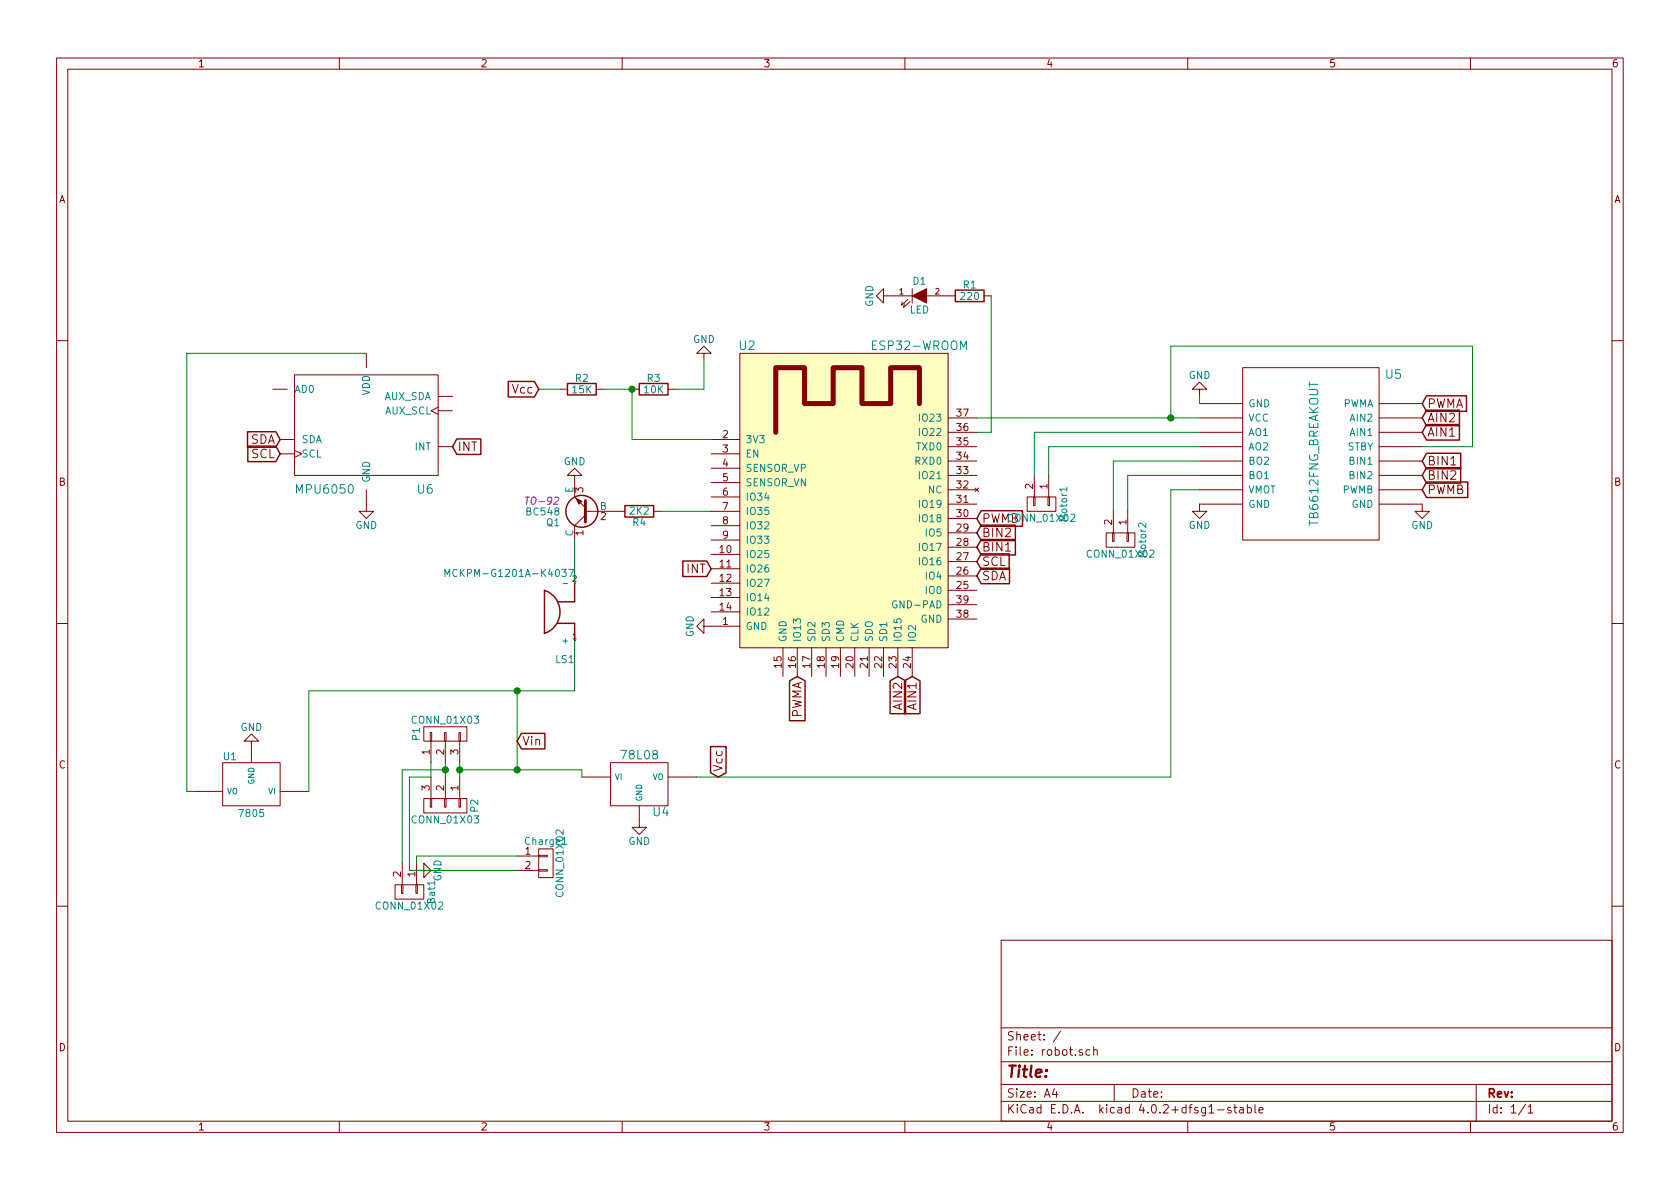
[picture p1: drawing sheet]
<svg xmlns="http://www.w3.org/2000/svg" width="297mm" height="210mm" viewBox="0 0 297 210" stroke-linecap="round" stroke-linejoin="round" font-family="sans-serif">
<g fill="none" stroke="#840000" stroke-width=".18">
<path d="M10 10.3h277v189.9h-277zM12 12.2h273v186.1h-273zM60 10.3v1.9M110 10.3v1.9M160 10.3v1.9M210 10.3v1.9M260 10.3v1.9M156.2 52.3v-1.3l-1.3 1.3 1.3 1.3v-1.3h5.1M160.5 53l-1.1 1 .1-.7M160.9 53.3l-1.1 1.1 .1-.7M161.3 51v2.6M163.8 52.3h5.1"/>
<path d="M174 52.3h1.3M10 60.2h2M48.3 68.8h2.5M49.5 77.7h2.6M52.1 66.3h25.4v17.8h-25.4zM52.1 79.6l1.2 .7-1.2 .6M64.8 62.5v2.5M77.5 72l-1.3 .6 1.3 .7M77.5 79h2.5M77.5 70.1h2.5M77.5 72.6h2.5M99.1 68.8h1.2"/>
<path d="M105.4 68.8h1.3M111.8 68.8h1.2M118.1 68.8h1.3M124.5 62.5h1.2l-1.2-1.3-1.3 1.3h1.3v1.2M125.7 77.7h5.1M130.8 62.5h36.8v52h-36.8zM167.6 79h5.1M167.6 76.4h5.1M167.6 73.9h5.1M212.1 68.8h1.3l-1.3-1.2-1.3 1.2h1.3v1.3M212.1 79h7.6M212.1 76.4h7.6"/>
<path d="M212.1 73.9h7.6M212.1 71.4h7.6M219.7 65h24.1v30.5h-24.1zM243.8 79h7.7M243.8 76.4h7.7M243.8 73.9h7.7M243.8 71.4h7.7M285 60.2h2M49.5 80.3h2.6M64.8 86.6v3.8h1.2l-1.2 1.3-1.3-1.3h1.3M101.6 84.1h1.3l-1.3-1.3-1.3 1.3h1.3v3.8l1.9 1.9M103.5 90.4h7"/>
<path d="M103.5 91.1l-1.9 1.9v2.5M115.6 90.4h1.2M125.7 80.3h5.1M125.7 82.8h5.1M125.7 85.3h5.1M125.7 87.9h5.1M125.7 90.4h5.1M125.7 93h5.1M125.7 95.5h5.1M125.7 98h5.1M167.6 91.7h5.1M167.6 89.1h5.1"/>
<path d="M167.6 86.6h5.1M167.6 84.1h5.1M167.6 81.5h5.1M167.6 99.3h5.1M167.6 96.8h5.1M167.6 94.2h5.1M172.4 86.3l.6 .6M173 86.3l-.6 .6M181.6 87.9h5.1v2.5h-5.1zM182.8 87.9h.2v1.5h-.2zM182.9 84.1v3.8M185.3 87.9h.2v1.5h-.2z"/>
<path d="M185.4 84.1v3.8M195.6 94.2h5.1v2.6h-5.1zM196.7 94.2h.3v1.6h-.3zM196.8 90.4v3.8M199.3 94.2h.2v1.6h-.2zM199.4 90.4v3.8M212.1 86.6h7.6M212.1 84.1h7.6M212.1 81.5h7.6M219.7 89.1h-7.6v1.3h1.3l-1.3 1.3-1.3-1.3h1.3M243.8 89.1h7.7v1.3h1.2l-1.2 1.3-1.3-1.3h1.3M243.8 86.6h7.7"/>
<path d="M243.8 84.1h7.7M243.8 81.5h7.7M10 110.3h2M124.5 110.7v-1.2l-1.3 1.2 1.3 1.3v-1.3h6.3M125.7 100.6h5.1M125.7 103.1h5.1M125.7 105.7h5.1M125.7 108.2h5.1M138.4 114.5v5.1M141 114.5v5.1M143.5 114.5v5.1M146 114.5v5.1"/>
<path d="M148.6 114.5v5.1M151.1 114.5v5.1M153.7 114.5v5.1M156.2 114.5v5.1M158.7 114.5v5.1M161.3 114.5v5.1M167.6 104.4h5.1M167.6 101.8h5.1M167.6 109.5h5.1M167.6 106.9h5.1M285 110.3h2M34.3 139.9h5.1"/>
<path d="M39.4 134.9h10.1v7.6h-10.1zM44.4 131.1h1.3l-1.3-1.3-1.2 1.3h1.2v3.8M49.5 139.9h5.1M74.9 128.5h7.6v2.6h-7.6zM76.1 129.5h.2v1.6h-.2zM76.2 131.1v3.8M76.2 137.4v3.8M78.6 129.5h.3v1.6h-.3zM78.7 131.1v3.8M78.7 137.4v3.8M81.2 129.5h.2v1.6h-.2zM81.3 131.1v3.8"/>
<path d="M81.3 137.4v3.8M102.9 137.4h5M107.9 134.9h10.2v7.6h-10.2zM118.1 137.4h5.1M69.8 156.5h5.1v2.5h-5.1zM71 156.5h.2v1.5h-.2zM71.1 152.6v3.9M73.5 156.5h.3v1.5h-.3zM73.7 153.9h1.2v-1.3l1.3 1.3-1.3 1.3v-1.3M73.7 152.6v3.9M74.9 141.2h7.6v2.6h-7.6zM76.1 141.2h.2v1.5h-.2z"/>
<path d="M78.6 141.2h.3v1.5h-.3zM81.2 141.2h.2v1.5h-.2zM91.4 151.4h3.8M91.4 153.9h3.8M95.2 153.8h1.6v.2h-1.6zM95.2 151.3h1.6v.2h-1.6zM95.2 150.1h2.6v5.1h-2.6zM113 142.5v3.8h1.3l-1.3 1.3-1.2-1.3h1.2M10 160.2h2M177 166.3h108v32h-108zM285 160.2h2M60 198.3v1.9"/>
<path d="M110 198.3v1.9M160 198.3v1.9M177 194.8h108M177 191.8h108M177 187.8h108M177 181.8h108M186.4 192.5l-.3 1h.9M186.8 193v1M187.5 182.3l-1.3 2M192.7 185.7l-.4-.1-.3 .3 .1 .6 .2 .1 .4-.1M193.4 185.7l.2-.1 .4 .1v.9M193.4 185.1v1.5"/>
<path d="M197 191.8v3M210 198.3v1.9M215.3 196.3h1.1M217.6 195.9a.37 .37 0 0 0-.6 .1l.1 .3 .5 .1 .1 .1-.2 .3-.5-.1M218.1 195.8h.6M218.3 195.3v1.3l.4 .2M219.2 195.9h.6v.9M219.8 196.2l-.4 .1-.3 .2 .3 .3 .4-.1M220.5 195.9l.5-.1 .3 .3-.2 .6h-.6M220.5 195.3v1.5M221.9 195.3v1.3l.2 .2M222.6 196.3l.7-.1v-.3l-.5-.1-.2 .2 .1 .7h.6"/>
<path d="M260 198.3v1.9M261 191.8v6.5M269.7 195.2l-1.2 2M270.2 195.8l.4-.5v1.5M270.2 196.8h.8"/>
</g>
<path d="M130.8 62.5h36.8v52h-36.8z" fill="#ffffc2" stroke="#ffffc2" stroke-width=".18"/>
<path d="M162.6 71.4v-6.4h-5.1v6.4h-5.1v-6.4h-5.1v6.4h-5.1v-6.4h-5v11.4" fill="none" stroke="#840000" stroke-width=".89"/>
<path d="M188.6 86.2v.7M78.7 101.9v-1.2l.4 .9 .4-.9v1.2M99.3 100.7h.8l-.4 .5 .4 .1v.5l-.2 .1-.6-.1M99.6 103.2h.7M100.6 100.7h.8l-.5 1.2M158.5 106.3a.59 .59 0 0 0-.7 .6 .59 .59 0 0 0 .7 .5l.1-.4h-.3" fill="none" stroke="#008484" stroke-width=".18"/>
<g fill="none" stroke="#840000" stroke-width=".25">
<path d="M168.9 51.3h5.1v2h-5.1zM43.8 76.3h5l.7 1.4-.7 1.4h-5zM43.8 78.9h5l.7 1.4-.7 1.3h-5zM80.8 77.6h4.2v2.8h-4.2l-.8-1.4zM89.9 67.5h4.6l.7 1.3-.7 1.4h-4.6zM100.3 67.8h5.1v2h-5.1zM113 67.8h5.1v2h-5.1zM252.2 70h7.1v2.7h-7.1l-.7-1.3zM252.2 72.5h5.8v2.8h-5.8l-.7-1.4zM252.2 75.1h5.8v2.7h-5.8l-.7-1.4zM110.5 89.4h5.1v2h-5.1zM120.7 99.2h4.3l.7 1.4-.7 1.3h-4.3z"/>
<path d="M173.5 95.4h6v2.7h-6l-.8-1.3zM173.5 92.9h6v2.7h-6l-.8-1.4zM173.5 90.3h7.3v2.8h-7.3l-.8-1.4zM173.5 97.9h4.9v2.8h-4.9l-.8-1.4zM252.2 80.2h6.1v2.7h-6.1l-.7-1.4zM252.2 82.7h6.1v2.7h-6.1l-.7-1.3zM252.2 85.2h7.3v2.8h-7.3l-.7-1.4zM96.2 104.4a4 4 0 0 1 2.8 3.8 4 4 0 0 1-2.8 3.8M96.3 104.4v7.6M98.6 110.2h3v3.1M101.6 103.1v3.3h-3M173.5 100.5h5v2.7h-5l-.8-1.4z"/>
<path d="M92.2 129.7h4.1v2.7h-4.1l-.8-1.3zM125.6 132h2.8v4.6l-1.4 .8-1.4-.8zM139.6 120.4l1.4-.8 1.3 .8v7.1h-2.7zM157.4 120.4l1.3-.8 1.4 .8v5.8h-2.7zM159.9 120.4l1.4-.8 1.4 .8v5.8h-2.8z"/>
<circle cx="102.9" cy="90.4" r="2.82"/>
</g>
<g fill="none" stroke="#008400" stroke-width=".18">
<path d="M175.3 52.3v24.1h-2.6M64.8 62.5h-31.8v77.4h1.3M95.2 68.8h3.9M106.7 68.8h5.1v8.9h13.9M124.5 63.7v5.1h-5.1M172.7 73.9h39.4M207 73.9v-12.7h53.3v17.8h-8.8M212.1 70.1v1.3M212.1 79h-26.7v5.1M212.1 76.4h-29.2v7.7M101.6 95.5v7.6M116.8 90.4h8.9"/>
<path d="M212.1 86.6h-5.1v50.8h-83.8M212.1 84.1h-12.7v6.3M212.1 81.5h-15.3v8.9M101.6 113.3v8.9h-47v17.7M76.2 134.9v2.5h-3.8v16.5h19M78.7 134.9v2.5M78.7 136.1h-7.6v16.5M81.3 134.9v2.5M81.3 136.1h21.6v1.3M91.4 122.2v13.9M91.4 151.4h-17.7v1.2"/>
</g>
<g fill="#008400" stroke="#008400" stroke-width=".25">
<circle cx="111.8" cy="68.8" r=".51"/>
<circle cx="207" cy="73.9" r=".51"/>
<circle cx="78.7" cy="136.1" r=".51"/>
<circle cx="81.3" cy="136.1" r=".51"/>
<circle cx="91.4" cy="136.1" r=".51"/>
<circle cx="91.4" cy="122.2" r=".51"/>
</g>
<g fill="#840000" stroke="#840000" stroke-width=".18">
<path d="M161.3 52.3l2.5-1.3v2.6z"/>
<path d="M101.9 88.1l1 .5-.5 .5z"/>
</g>
<path d="M103.5 88.5v3.8" fill="none" stroke="#840000" stroke-width=".51"/>
<path d="M92.9 87.9h.7" fill="none" stroke="#840084" stroke-width=".18"/>
<text font-size="2.8" fill="#840000" x="178" y="190.5">Title:</text>
<g font-size="2.1" fill="#008484">
<text x="130.7" y="61.9">U2</text>
<text x="154.6" y="61.9">ESP32-WROOM</text>
<text x="245" y="67">U5</text>
<text x="52.7" y="87.3">MPU6050</text>
<text x="73.8" y="87.3">U6</text>
<text x="173.6" y="92.5">PWMB</text>
<text x="233.1" y="92.9" transform="rotate(-90 233.1 92.9)">TB6612FNG_BREAKOUT</text>
<text x="110" y="134.3">78L08</text>
<text x="115.5" y="144.3">U4</text>
</g>
<g font-size="2.1" fill="#840000">
<text x="90.6" y="69.6">Vcc</text>
<text x="252.4" y="72.1">PWMA</text>
<text x="252.4" y="74.7">AIN2</text>
<text x="252.4" y="77.2">AIN1</text>
<text x="44.1" y="78.5">SDA</text>
<text x="44.4" y="81">SCL</text>
<text x="80.9" y="79.8">INT</text>
<text x="252.4" y="82.3">BIN1</text>
<text x="252.4" y="84.8">BIN2</text>
<text x="252.4" y="87.4">PWMB</text>
<text x="173.6" y="95">BIN2</text>
<text x="121.4" y="101.3">INT</text>
<text x="173.6" y="97.5">BIN1</text>
<text x="173.6" y="100.1">SCL</text>
<text x="173.6" y="102.6">SDA</text>
<text x="159.5" y="125.4" transform="rotate(-90 159.5 125.4)">AIN2</text>
<text x="162.1" y="125.4" transform="rotate(-90 162.1 125.4)">AIN1</text>
<text x="92.4" y="131.8">Vin</text>
<text x="141.7" y="127.3" transform="rotate(-90 141.7 127.3)">PWMA</text>
<text x="127.8" y="136.5" transform="rotate(-90 127.8 136.5)">Vcc</text>
<text x="178" y="184">Sheet: /</text>
<text x="178" y="186.7">File: robot.sch</text>
<text x="178" y="196.9">KiCad E.D.A. kicad 4.0.2+dfsg1-stable</text>
<text x="178" y="194.1">Size: A4</text>
<text x="200" y="194.1">Date:</text>
<text x="263" y="194.1">Rev:</text>
<text x="263" y="196.9">Id: 1/1</text>
</g>
<g font-size="1.8" fill="#840000">
<text x="35" y="11.9">1</text>
<text x="85" y="11.9">2</text>
<text x="135" y="11.9">3</text>
<text x="185" y="11.9">4</text>
<text x="235" y="11.9">5</text>
<text x="285" y="11.9">6</text>
<text x="10.4" y="35.9">A</text>
<text x="285.4" y="35.9">A</text>
<text x="127.8" y="77.5">2</text>
<text x="169.2" y="76.2">36</text>
<text x="169.2" y="73.7">37</text>
<text x="127.8" y="80">3</text>
<text x="127.8" y="82.5">4</text>
<text x="169.2" y="83.8">33</text>
<text x="169.2" y="81.3">34</text>
<text x="169.2" y="78.7">35</text>
<text x="10.4" y="85.9">B</text>
<text x="103.1" y="87.1" transform="rotate(-90 103.1 87.1)">3</text>
<text x="127.8" y="85.1">5</text>
<text x="127.8" y="87.6">6</text>
<text x="169.2" y="88.9">31</text>
<text x="169.2" y="86.4">32</text>
<text x="182.6" y="86.5" transform="rotate(-90 182.6 86.5)">2</text>
<text x="185.2" y="86.5" transform="rotate(-90 185.2 86.5)">1</text>
<text x="285.4" y="85.9">B</text>
<text x="103.1" y="94.7" transform="rotate(-90 103.1 94.7)">1</text>
<text x="106.2" y="91.9">2</text>
<text x="127.8" y="90.2">7</text>
<text x="127.8" y="92.7">8</text>
<text x="127.8" y="95.2">9</text>
<text x="169.2" y="91.4">30</text>
<text x="169.2" y="94">29</text>
<text x="196.6" y="92.8" transform="rotate(-90 196.6 92.8)">2</text>
<text x="199.1" y="92.8" transform="rotate(-90 199.1 92.8)">1</text>
<text x="127.3" y="97.8">10</text>
<text x="127.3" y="100.3">11</text>
<text x="169.2" y="101.6">26</text>
<text x="169.2" y="99.1">27</text>
<text x="169.2" y="96.5">28</text>
<text x="127.3" y="102.9">12</text>
<text x="127.3" y="105.4">13</text>
<text x="127.3" y="107.9">14</text>
<text x="169.2" y="104.1">25</text>
<text x="169.2" y="106.7">39</text>
<text x="127.8" y="110.5">1</text>
<text x="169.2" y="109.2">38</text>
<text x="138.2" y="118.1" transform="rotate(-90 138.2 118.1)">15</text>
<text x="140.7" y="118.1" transform="rotate(-90 140.7 118.1)">16</text>
<text x="143.3" y="118.1" transform="rotate(-90 143.3 118.1)">17</text>
<text x="145.8" y="118.1" transform="rotate(-90 145.8 118.1)">18</text>
<text x="148.3" y="118.1" transform="rotate(-90 148.3 118.1)">19</text>
<text x="150.9" y="118.1" transform="rotate(-90 150.9 118.1)">20</text>
<text x="153.4" y="118.1" transform="rotate(-90 153.4 118.1)">21</text>
<text x="156" y="118.1" transform="rotate(-90 156 118.1)">22</text>
<text x="158.5" y="118.1" transform="rotate(-90 158.5 118.1)">23</text>
<text x="161" y="118.1" transform="rotate(-90 161 118.1)">24</text>
<text x="10.4" y="135.9">C</text>
<text x="75.9" y="133.4" transform="rotate(-90 75.9 133.4)">1</text>
<text x="78.5" y="133.4" transform="rotate(-90 78.5 133.4)">2</text>
<text x="81" y="133.4" transform="rotate(-90 81 133.4)">3</text>
<text x="285.4" y="135.9">C</text>
<text x="75.9" y="139.8" transform="rotate(-90 75.9 139.8)">3</text>
<text x="78.5" y="139.8" transform="rotate(-90 78.5 139.8)">2</text>
<text x="81" y="139.8" transform="rotate(-90 81 139.8)">1</text>
<text x="70.9" y="155" transform="rotate(-90 70.9 155)">2</text>
<text x="73.4" y="155" transform="rotate(-90 73.4 155)">1</text>
<text x="92.9" y="151.1">1</text>
<text x="92.9" y="153.7">2</text>
<text x="10.4" y="185.9">D</text>
<text x="285.4" y="185.9">D</text>
<text x="35" y="199.9">1</text>
<text x="85" y="199.9">2</text>
<text x="135" y="199.9">3</text>
<text x="185" y="199.9">4</text>
<text x="235" y="199.9">5</text>
<text x="285" y="199.9">6</text>
</g>
<g font-size="1.8" fill="#008484">
<text x="161.4" y="50.3">D1</text>
<text x="170" y="53">220</text>
<text x="170.3" y="51">R1</text>
<text x="154.4" y="54.3" transform="rotate(-90 154.4 54.3)">GND</text>
<text x="160.8" y="55.4">LED</text>
<text x="122.5" y="60.6">GND</text>
<text x="52.1" y="69.5">AD0</text>
<text x="65.4" y="70" transform="rotate(-90 65.4 70)">VDD</text>
<text x="67.7" y="70.7">AUX_SDA</text>
<text x="101.2" y="69.5">15K</text>
<text x="101.8" y="67.5">R2</text>
<text x="113.9" y="69.5">10K</text>
<text x="114.5" y="67.5">R3</text>
<text x="210.1" y="67">GND</text>
<text x="67.9" y="73.3">AUX_SCL</text>
<text x="162.8" y="77.1">IO22</text>
<text x="162.8" y="74.5">IO23</text>
<text x="220.7" y="77.1">AO1</text>
<text x="220.7" y="72">GND</text>
<text x="220.7" y="74.5">VCC</text>
<text x="237.2" y="72">PWMA</text>
<text x="238.8" y="77.1">AIN1</text>
<text x="238.8" y="74.5">AIN2</text>
<text x="53.3" y="80.9">SCL</text>
<text x="53.3" y="78.4">SDA</text>
<text x="73.4" y="79.6">INT</text>
<text x="99.6" y="82.2">GND</text>
<text x="131.8" y="78.4">3V3</text>
<text x="131.8" y="80.9">EN</text>
<text x="131.8" y="83.4">SENSOR_VP</text>
<text x="161.9" y="82.2">RXD0</text>
<text x="162.1" y="79.6">TXD0</text>
<text x="220.7" y="79.6">AO2</text>
<text x="220.7" y="82.2">BO2</text>
<text x="238.1" y="79.6">STBY</text>
<text x="238.8" y="82.2">BIN1</text>
<text x="65.4" y="85.3" transform="rotate(-90 65.4 85.3)">GND</text>
<text x="101.3" y="87.2" transform="rotate(-90 101.3 87.2)">E</text>
<text x="131.8" y="86">SENSOR_VN</text>
<text x="131.8" y="88.5">IO34</text>
<text x="162.8" y="89.8">IO19</text>
<text x="162.8" y="84.7">IO21</text>
<text x="164.1" y="87.2">NC</text>
<text x="220.7" y="84.7">BO1</text>
<text x="220.7" y="89.8">GND</text>
<text x="220.7" y="87.2">VMOT</text>
<text x="237.2" y="87.2">PWMB</text>
<text x="238.8" y="84.7">BIN2</text>
<text x="238.9" y="89.8">GND</text>
<text x="62.8" y="93.5">GND</text>
<text x="93.2" y="91.1">BC548</text>
<text x="96.6" y="93">Q1</text>
<text x="101.3" y="94.9" transform="rotate(-90 101.3 94.9)">C</text>
<text x="106" y="90.2">B</text>
<text x="111.4" y="91">2K2</text>
<text x="111.9" y="93">R4</text>
<text x="131.8" y="91.1">IO35</text>
<text x="131.8" y="93.6">IO32</text>
<text x="162.8" y="92.3">IO18</text>
<text x="163.8" y="94.9">IO5</text>
<text x="178.5" y="92.2">CONN_01X02</text>
<text x="188.7" y="92.1" transform="rotate(-90 188.7 92.1)">Motor1</text>
<text x="210.1" y="93.5">GND</text>
<text x="249.5" y="93.5">GND</text>
<text x="131.8" y="96.1">IO33</text>
<text x="131.8" y="98.7">IO25</text>
<text x="131.8" y="101.2">IO26</text>
<text x="162.8" y="99.9">IO16</text>
<text x="162.8" y="97.4">IO17</text>
<text x="192.5" y="98.6">CONN_01X02</text>
<text x="202.6" y="98.4" transform="rotate(-90 202.6 98.4)">Motor2</text>
<text x="80.1" y="102">MCKPM-G1201A-K4037</text>
<text x="131.8" y="103.8">IO27</text>
<text x="131.8" y="106.3">IO14</text>
<text x="158.4" y="107.6">GND-PAD</text>
<text x="163.8" y="105">IO0</text>
<text x="163.8" y="102.5">IO4</text>
<text x="122.6" y="112.7" transform="rotate(-90 122.6 112.7)">GND</text>
<text x="131.8" y="111.4">GND</text>
<text x="131.8" y="108.8">IO12</text>
<text x="139.1" y="113.5" transform="rotate(-90 139.1 113.5)">GND</text>
<text x="141.6" y="113.5" transform="rotate(-90 141.6 113.5)">IO13</text>
<text x="144.1" y="113.5" transform="rotate(-90 144.1 113.5)">SD2</text>
<text x="146.7" y="113.5" transform="rotate(-90 146.7 113.5)">SD3</text>
<text x="149.2" y="113.5" transform="rotate(-90 149.2 113.5)">CMD</text>
<text x="151.8" y="113.5" transform="rotate(-90 151.8 113.5)">CLK</text>
<text x="154.3" y="113.5" transform="rotate(-90 154.3 113.5)">SDO</text>
<text x="156.8" y="113.5" transform="rotate(-90 156.8 113.5)">SD1</text>
<text x="159.4" y="113.5" transform="rotate(-90 159.4 113.5)">IO15</text>
<text x="161.9" y="113.5" transform="rotate(-90 161.9 113.5)">IO2</text>
<text x="162.7" y="110.1">GND</text>
<text x="98.2" y="117.2">LS1</text>
<text x="42.5" y="129.2">GND</text>
<text x="73.1" y="128">CONN_01X03</text>
<text x="74.2" y="130.9" transform="rotate(-90 74.2 130.9)">P1</text>
<text x="39.5" y="134.4">U1</text>
<text x="84.5" y="143.6" transform="rotate(-90 84.5 143.6)">P2</text>
<text x="42.5" y="144.5">7805</text>
<text x="73.1" y="145.6">CONN_01X03</text>
<text x="93" y="149.4">Charge1</text>
<text x="111.1" y="149.4">GND</text>
<text x="78" y="155.9" transform="rotate(-90 78 155.9)">GND</text>
<text x="66.8" y="160.8">CONN_01X02</text>
<text x="76.9" y="159.6" transform="rotate(-90 76.9 159.6)">Bat1</text>
<text x="99.6" y="158.3" transform="rotate(-90 99.6 158.3)">CONN_01X02</text>
</g>
<text font-size="1.8" fill="#840084" x="93.3" y="89.2">TO-92</text>
<g font-size="1.4" fill="#840000">
<text x="159" y="52.1">1</text>
<text x="165.4" y="52.1">2</text>
<text x="101.2" y="102.9">2</text>
<text x="101.2" y="113">1</text>
</g>
<g font-size="1.4" fill="#008484">
<text x="99.7" y="113.8">+</text>
<text x="108.7" y="137.9">VI</text>
<text x="115.3" y="137.9">VO</text>
<text x="40.1" y="140.5">VO</text>
<text x="45" y="138.8" transform="rotate(-90 45 138.8)">GND</text>
<text x="47.4" y="140.5">VI</text>
<text x="113.5" y="141.7" transform="rotate(-90 113.5 141.7)">GND</text>
</g>
</svg>
